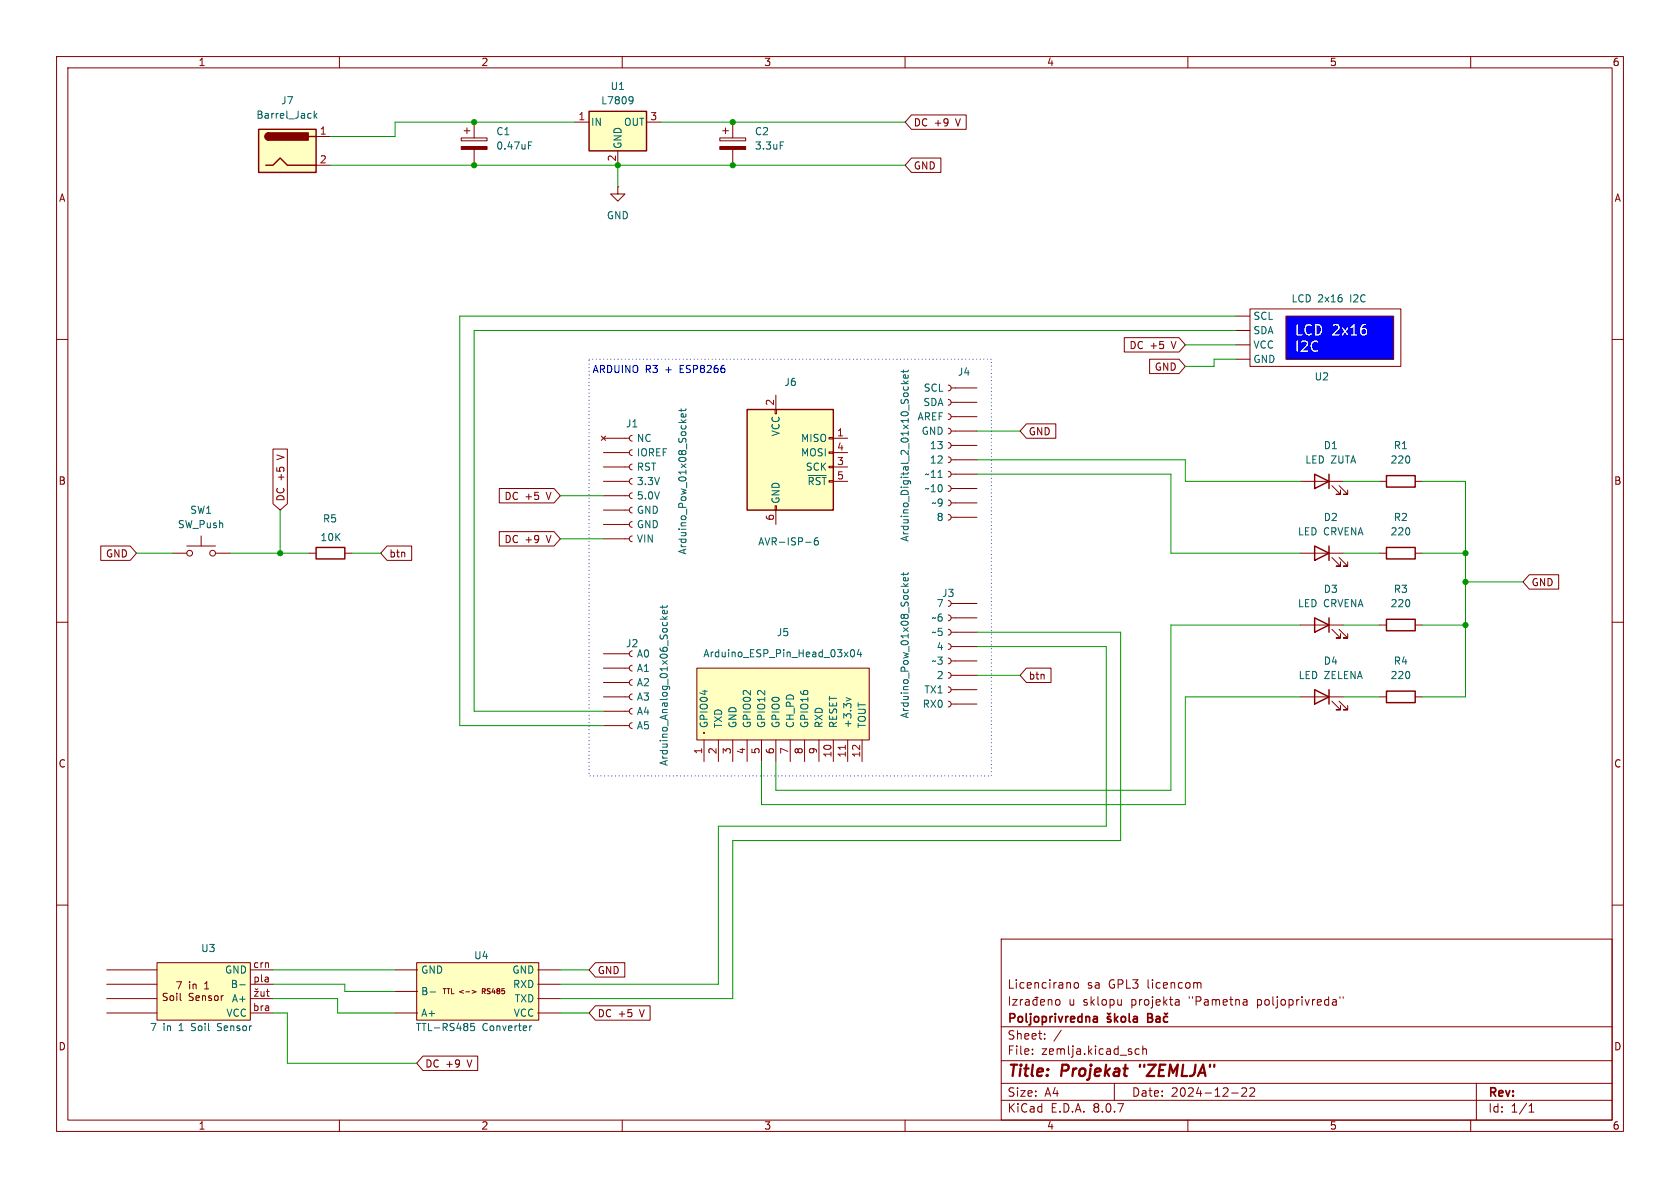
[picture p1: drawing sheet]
<svg xmlns="http://www.w3.org/2000/svg" width="297mm" height="210mm" viewBox="0 0 297 210" stroke-linecap="round" stroke-linejoin="round" font-family="sans-serif">
<g fill="none" stroke="#840000" stroke-width=".18">
<path d="M10 10h277v190h-277zM12 12h273v186h-273zM60 10v2M110 10v2M160 10v2M210 10v2M260 10v2M10 60h2M285 60h2M10 110h2M285 110h2M10 160h2"/>
<path d="M177 166h108v32h-108zM178.5 176.2v1.5M179 176.7h.8l-.8 1h.8M180.4 176.7v1M180.8 176.7l-.3 .1-.1 .2M181.3 176.8h.6l.1 .9M182 177.1h-.5a.29 .29 0 0 0-.3 .3 .29 .29 0 0 0 .3 .3l.5-.1M183 176.3h.5M183.3 176.8l-.4-.1-.3 .3v.4l.1 .2h.6M183.3 176.2v1.5M184 177.2l.7-.1-.1-.3-.4-.1-.2 .2v.7h.6M185.3 176.8l.2-.1 .4 .1 .1 .9"/>
<path d="M185.3 176.7v1M186.7 176.8l.2-.1 .4 .1 .1 .6-.2 .2-.3 .1-.2-.1zM190 173.8l.4-.1 .3 .3v.4l-.3 .3-.4-.1-.1-.2v-.4zM192.2 176.8l-.4-.1-.2 .2 .1 .2 .5 .2v.3h-.6M192.9 176.2v1.5M193 177.1l.5 .6M193.5 176.7l-.6 .6M194.1 176.2v1.3l.2 .2M194.9 176.8l.2-.1 .4 .1 .1 .6-.1 .2-.4 .1-.2-.1zM196.2 176.8l.5-.1 .3 .3v.4l-.2 .2h-.6M196.2 176.7v1.5M197.6 176.7l.1 .9 .3 .1 .2-.1"/>
<path d="M198.2 176.7v1M208 176.7h.2l.3 .2v.8M208.5 177.6l-.5 .1M208.5 177.1h-.5M211.7 173.8h.5l.1 .9M220.2 176.7l.3 .2v.8M220.5 177.6l-.5 .1M220.5 177.1h-.5M235.7 176.7h.3l.2 .2v.8M236.2 177.6l-.5 .1M236.2 177.1h-.5M236.9 176.2v.3"/>
<path d="M237.5 176.2v.3M285 160h2M60 198v2M110 198v2M160 198v2M177 194.5h108M177 191.5h108M177 187.5h108M177 181.5h108M182.5 186.3v.1M182.5 185.5v.1M184.7 183.6v.1"/>
<path d="M184.7 182.8v.1M187.6 182.1l-1.3 2M197 191.5v3M201.4 185.5l-.4-.1-.3 .3v.4l.1 .2h.6M202 185.5l.2-.1 .4 .1 .1 .9M202 184.9v1.5M210 198v2M217.7 193.2h1.2M219.5 192.4l.6-.1 .2 .1 .1 .3-.9 1.1h.9M221 192.4l.5-.1 .2 .1 .1 .3-.9 1.1h.9M260 198v2M261 191.5v6.5"/>
<path d="M270.3 196.6h.9M270.3 195.5l.4-.4v1.5"/>
</g>
<path d="M201.6 188.2l-.1 .4" fill="none" stroke="#840000" stroke-width=".4"/>
<g fill="none" stroke="#840000" stroke-width=".3">
<path d="M193.3 179.8h.6l.1 .9M195.8 179.1l.3 .2 .2-.2M196.3 179.8l-.3-.1-.2 .2v.2l.5 .2v.3h-.5M197.1 179.2v1.5M197.6 179.7l-.5 .6M198.3 179.8l.4-.1 .3 .3v.4l-.3 .3-.4-.1-.1-.2v-.4zM199.6 179.2v1.3l.2 .2M200.4 179.8h.6l.1 .9M202.9 179.2h.5l.2 .1 .1 .3-.3 .3a.4 .4 0 0 1 .4 .4 .4 .4 0 0 1-.3 .4h-.6zM202.9 179.9h.5M204.4 179.8h.6l.1 .9M205.8 179.1l.3 .2 .3-.2"/>
<path d="M206.4 179.8l-.4-.1-.3 .3v.4l.1 .2h.6M193.3 180.5l.2 .2 .5-.1M194 180l-.5 .1-.2 .2M197.2 180.1l.4 .6M201.1 180l-.5 .1a.29 .29 0 0 0-.3 .3 .29 .29 0 0 0 .3 .3l.5-.1M205.1 180l-.5 .1a.29 .29 0 0 0-.3 .3 .29 .29 0 0 0 .3 .3l.5-.1"/>
</g>
<path d="M104.1 19.7h10.2v7h-10.2z" fill="#ffffc2"/>
<path d="M104.1 19.7h10.2v7h-10.2z" fill="none" stroke="#840000" stroke-width=".25"/>
<path d="M101.6 21.6h2.5M109.2 26.7v2.5M114.3 21.6h2.5" fill="none" stroke="#840000" stroke-width=".18"/>
<path d="M111.4 17.1l.5 .1a.84 .84 0 0 1-.4 1.2M111.9 17.6l-.2 .3h-.3" fill="none" stroke="#006464" stroke-width=".18"/>
<path d="M73.7 170.2h21.5v10.1h-21.5z" fill="#ffffc2"/>
<path d="M69.8 179.1h4M69.8 175.3h4M69.8 171.5h4M73.7 170.2h21.5v10.1h-21.5zM83.5 175.1l.7 .2-.7 .3M95.1 179.1h4M95.1 171.5h4M95.1 174h4M95.1 176.5h4" fill="none" stroke="#840000" stroke-width=".18"/>
<path d="M76 175.4h1M83.9 180.9h-.7v.6l.2-.1 .4 .1 .1 .1v.5l-.2 .1-.5-.1M93.6 181.3v.9M94 181.3l-.4 .3" fill="none" stroke="#006464" stroke-width=".18"/>
<path d="M27.8 170.2h16.5v10.1h-16.5z" fill="#ffffc2"/>
<g fill="none" stroke="#840000" stroke-width=".18">
<path d="M106.3 77.1l.8 .8M106.7 77.5h4.6M107.1 77.1l-.8 .8M111.8 77l-.4 .1-.1 .4 .1 .3 .4 .2M111.8 79.5l-.4 .2-.1 .3 .1 .4 .4 .1M167.6 78.2l.4 .2 .1 .3-.1 .4-.4 .1M167.6 75.7l.4 .1 .1 .4-.1 .4-.4 .1M167.6 73.2l.4 .1 .1 .4-.1 .3-.4 .2M167.6 70.6l.4 .2 .1 .3-.1 .4-.4 .1M167.6 68.1l.4 .1 .1 .4-.1 .3-.4 .2M168.1 78.7h4.6M168.1 76.2h4.6"/>
<path d="M168.1 73.7h4.6M168.1 71.1h4.6M168.1 68.6h4.6M30.5 97.8h2.5M33 96.5h5.1M35.6 94.7v1.8M38.1 97.8h2.5M54.6 97.8h1.3M61 97.8h1.2M106.7 95.3h4.6M106.7 92.7h4.6M106.7 90.2h4.6"/>
<path d="M106.7 87.6h4.6M106.7 85.1h4.6M106.7 82.6h4.6M106.7 80h4.6M111.8 94.7l-.4 .2-.1 .4 .1 .3 .4 .2M111.8 92.2l-.4 .2-.1 .3 .1 .4 .4 .1M111.8 89.7l-.4 .1-.1 .4 .1 .3 .4 .2M111.8 87.1l-.4 .2-.1 .3 .1 .4 .4 .1M111.8 84.6l-.4 .1-.1 .4 .1 .3 .4 .2M111.8 82l-.4 .2-.1 .4 .1 .3 .4 .2M167.6 90.9l.4 .2 .1 .3-.1 .4-.4 .1M167.6 88.4l.4 .1 .1 .4-.1 .4-.4 .1"/>
<path d="M167.6 85.9l.4 .1 .1 .4-.1 .3-.4 .2M167.6 83.3l.4 .2 .1 .3-.1 .4-.4 .1M167.6 80.8l.4 .1 .1 .4-.1 .3-.4 .2M168.1 91.4h4.6M168.1 88.9h4.6M168.1 86.4h4.6M168.1 83.8h4.6M168.1 81.3h4.6M106.7 118.1h4.6M106.7 115.6h4.6M111.8 117.6l-.4 .2-.1 .3 .1 .4 .4 .1M111.8 115.1l-.4 .1-.1 .4 .1 .3 .4 .2"/>
<path d="M243.8 110.5h1.3M250.2 110.5h1.3M106.7 128.3h4.6M106.7 125.7h4.6M106.7 123.2h4.6M106.7 120.7h4.6M111.8 127.8l-.4 .1-.1 .4 .1 .3 .4 .2M111.8 125.2l-.4 .2-.1 .3 .1 .4 .4 .1M111.8 122.7l-.4 .1-.1 .4 .1 .3 .4 .2M111.8 120.1l-.4 .2-.1 .4 .1 .3 .4 .2M243.8 123.2h1.3M250.2 123.2h1.3"/>
<path d="M18.9 179.1h8.9M18.9 176.5h8.9M18.9 174h8.9M18.9 171.5h8.9M27.8 170.2h16.5v10.1h-16.5zM29.1 176.2l.3 .1 .2 .3-.3 .3-.5-.1M29.1 175.6l.5 .1M30.1 176.1l.2-.1 .4 .1v.5l-.1 .2-.3 .1-.2-.2zM31.2 173.5h.9l-.6 1.3M31.3 175.6v.1M31.3 176v.9M31.9 175.6v1.1l.1 .2"/>
<path d="M33.5 173.5v.2M33.5 174v.8M34.1 174v.8M34.1 174.1l.2-.1h.3l.1 .8M34.2 175.7l-.5-.1-.2 .1v.4l.5 .2 .2 .3-.3 .3-.5-.1M34.6 176.4l.6-.1v-.2l-.4-.1-.2 .2 .1 .6h.5M35.8 176.1l.2-.1 .3 .1v.8M35.8 176v.9M36.2 174.8h.7M36.2 173.9l.3-.4v1.3M37.4 176.7l-.2 .2-.3-.1M38 176.7l.2 .2 .3-.2"/>
<path d="M39.1 176v.9M44.3 179.1h4M44.3 176.5h4M44.3 174h4M44.3 171.5h4"/>
<circle cx="33.5" cy="97.8" r=".51"/>
<circle cx="37.6" cy="97.8" r=".51"/>
</g>
<g fill="none" stroke="#006464" stroke-width=".18">
<path d="M120 74.7h1.3M120.4 74.2l.5 .5M120.4 72.3v.5M121.2 73.2l.1 .3-.2 .2h-.6v-.5l.2-.1 .1 .6M121.3 74.2l-.5 .4M121.3 72.3l-.2 .3h-1.1M159.3 67.8h1.3M159.7 65.4v.5M159.7 67.3l.5 .5M159.8 68.4l-.1 .3 .3 .3 .5-.2v-.4M160.5 66.3l.1 .4-.2 .2-.6-.1v-.5l.2-.1 .1 .7M160.6 65.4l-.2 .3h-1.1"/>
<path d="M160.6 67.3l-.5 .4M116.7 109.5h1.3M117.1 107v.5M117.1 109l.5 .5M117.2 110l-.1 .4M117.9 110l.1 .4M117.9 107.9l.1 .4-.2 .2-.6-.1v-.5h.2l.1 .6M118 107l-.2 .3h-1.1M118 109l-.5 .3M42.4 174.1h.9"/>
</g>
<path d="M45 175.3h.7l-.7 .8h.7M45.1 174.8l.3 .2 .2-.2M46.1 175.3l.1 .8h.3l.2-.1M46.7 175.3v.8M47.1 175.3h.5M47.3 174.8v1.1l.3 .2" fill="none" stroke="#a90000" stroke-width=".18"/>
<path d="M55.9 96.8h5.1v2h-5.1zM245.1 109.5h5.1v2h-5.1zM245.1 122.2h5.1v2h-5.1z" fill="none" stroke="#840000" stroke-width=".25"/>
<path d="M132.1 72.4h15.2v17.8h-15.2z" fill="#ffffc2"/>
<path d="M137 72.4h.3v.8h-.3zM137.2 69.9v2.5M146.6 79.9h.7v.2h-.7zM146.6 77.3h.7v.3h-.7zM147.3 77.5h2.6M137 89.4h.3v.8h-.3zM137.2 90.2v2.5M146.6 82.4h.7v.3h-.7zM147.3 82.6h2.6M147.3 80h2.6M147.3 85.1h2.6" fill="none" stroke="#840000" stroke-width=".18"/>
<path d="M132.1 72.4h15.2v17.8h-15.2z" fill="none" stroke="#840000" stroke-width=".25"/>
<path d="M142.4 95.9h1M142.9 84h3.2M144.6 95.1h-.4a.86 .86 0 0 0 0 1.2l.4-.1 .1-.4-.3-.2h-.2l-.2 .2" fill="none" stroke="#006464" stroke-width=".18"/>
<path d="M123.2 118.1h30.5v12.7h-30.5z" fill="#ffffc2"/>
<g fill="#840000" stroke="#840000" stroke-width=".18">
<path d="M81.5 25.9h4.6v.5h-4.6z"/>
<path d="M127.3 25.9h4.5v.5h-4.5z"/>
<circle cx="124.5" cy="129.5" r=".08"/>
</g>
<g fill="none" stroke="#840000" stroke-width=".18">
<path d="M81.5 24.4h4.6v.5h-4.6zM82 23.1h1.1M82.5 22.6v1M83.8 21.6v2.8M83.8 26.4v2.8M109.2 33v1.3h1.3l-1.3 1.3-1.3-1.3h1.3M109.2 33h.1M127.3 24.4h4.5v.5h-4.5zM127.8 23.1h1M128.3 22.6v1M129.5 21.6v2.8M129.5 26.4v2.8"/>
<path d="M229.9 97.8h7.6M229.9 85.1h7.6M235.5 98.6l1.5 1.5h-.8h.8v-.8M235.5 85.9l1.5 1.5h-.8h.8v-.8M236.7 98.6l1.6 1.5h-.8h.8v-.8M236.7 85.9l1.6 1.5h-.8h.8v-.8M243.8 97.8h1.3M250.2 97.8h1.3M123.2 118.1h30.5v12.7h-30.5zM167.6 118.9l.4 .1 .1 .4-.1 .3-.4 .2M167.6 116.3l.4 .2 .1 .3-.1 .4-.4 .1M167.6 113.8l.4 .1 .1 .4-.1 .4-.4 .1"/>
<path d="M167.6 111.3l.4 .1 .1 .4-.1 .3-.4 .2M167.6 108.7l.4 .2 .1 .3-.1 .4-.4 .1M167.6 106.2l.4 .1 .1 .4-.1 .3-.4 .2M168.1 119.4h4.6M168.1 116.8h4.6M168.1 114.3h4.6M168.1 111.8h4.6M168.1 109.2h4.6M168.1 106.7h4.6M124.5 130.8v3.8M127 130.8v3.8M129.5 130.8v3.8"/>
<path d="M132.1 130.8v3.8M134.6 130.8v3.8M137.2 130.8v3.8M139.7 130.8v3.8M142.2 130.8v3.8M144.8 130.8v3.8M147.3 130.8v3.8M149.9 130.8v3.8M152.4 130.8v3.8M167.6 124l.4 .1 .1 .4-.1 .3-.4 .2M167.6 121.4l.4 .2 .1 .3-.1 .4-.4 .1M168.1 124.5h4.6"/>
<path d="M168.1 121.9h4.6"/>
</g>
<g fill="none" stroke="#006464" stroke-width=".18">
<path d="M93.4 25.7h.4M93.4 25.1h.6M137.9 25.1h.6M150.5 115l.1-.2a.68 .68 0 0 1 .5 .7 .68 .68 0 0 1-.5 .6l-.1-.1-.2-.4zM151.9 114.8l-.3 .9h.7M152.2 115.3v.8M159.3 103.6h1.3M159.7 103.2l.5 .4M159.7 101.2v.5M160.5 102.1l.1 .4-.2 .2-.6-.1v-.5h.2l.1 .6M160.6 103.2l-.5 .3M160.6 101.2l-.2 .3h-1.1"/>
<path d="M149.6 123.3l.8 .3-.8 .3"/>
</g>
<path d="M149.4 131.7v.8" fill="none" stroke="#a90000" stroke-width=".18"/>
<path d="M232.4 96.5l2.5 1.3-2.5 1.3zM232.4 83.8l2.5 1.3-2.5 1.3zM234.9 83.8v2.6M234.9 96.5v2.6M245.1 96.8h5.1v2h-5.1z" fill="none" stroke="#840000" stroke-width=".25"/>
<path d="M45.7 22.9h10.2v7.6h-10.2z" fill="#ffffc2"/>
<path d="M45.7 22.9h10.2v7.6h-10.2zM47 29.2h1.3l1.2-1.3 1.3 1.3h5.1M47.5 23.5a.64 .64 0 0 0-.6 .6 .64 .64 0 0 0 .6 .7M54.6 24.1h1.3M232.4 109.2l2.5 1.3-2.5 1.3zM234.9 109.2v2.6M232.4 121.9l2.5 1.3-2.5 1.3zM234.9 121.9v2.6" fill="none" stroke="#840000" stroke-width=".25"/>
<g fill="#840000" stroke="#840000" stroke-width=".25">
<path d="M47 23.7l.5-.2v1.3a.63 .63 0 0 1-.6-.4 .63 .63 0 0 1 .1-.7z"/>
<path d="M47.5 23.5h7v1.3h-7z"/>
</g>
<path d="M55.9 24.1h2.5M55.9 29.2h2.5M229.9 110.5h7.6M235.5 111.3l1.5 1.5h-.8h.8v-.8M236.7 111.3l1.6 1.5h-.8h.8v-.8M229.9 123.2h7.6M235.5 124l1.5 1.5h-.8h.8v-.8M236.7 124l1.6 1.5h-.8h.8v-.8" fill="none" stroke="#840000" stroke-width=".18"/>
<path d="M55.5 19.6v1.3M55.7 20.4l.3 .5M56 20.1l-.5 .4" fill="none" stroke="#006464" stroke-width=".18"/>
<path d="M227.3 55.9h19.1v7.6h-19.1z" fill="#00f"/>
<g fill="none" stroke="#840000" stroke-width=".18">
<path d="M161.1 20.3h9.7v2.6h-9.7l-1.1-1.3zM161.1 27.9h5.2v2.6h-5.2l-1.1-1.3zM198.8 59.7h9.6l1.1 1.3-1.1 1.2h-9.6zM218.4 55.9h2.6M218.4 58.4h2.6M221 54.6h26.6v10.2h-26.6zM227.3 55.9h19.1v7.6h-19.1zM48.3 79.4h2.5v9.7l-1.3 1.1-1.2-1.1zM181.5 74.9h5.2v2.6h-5.2l-1.2-1.3zM203.2 63.5h5.2l1.1 1.3-1.1 1.2h-5.2zM218.4 63.5h2.6M218.4 61h2.6"/>
<path d="M17.8 96.5h5.2l1.1 1.3-1.1 1.3h-5.2zM68.4 96.5h4.4v2.6h-4.4l-1.1-1.3zM88.3 94h9.6l1.2 1.3-1.2 1.2h-9.6zM88.3 86.4h9.6l1.2 1.2-1.2 1.3h-9.6zM243.8 85.1h1.3M250.2 85.1h1.3M181.5 118.1h4.3v2.6h-4.3l-1.2-1.3zM270.4 101.6h5.2v2.5h-5.2l-1.2-1.2zM105.3 170.2h5.2v2.5h-5.2l-1.2-1.2zM105.3 177.8h9.6v2.5h-9.6l-1.2-1.2zM74.8 186.7h9.7v2.5h-9.7l-1.1-1.2z"/>
</g>
<path d="M245.1 84.1h5.1v2h-5.1z" fill="none" stroke="#840000" stroke-width=".25"/>
<path d="M104.1 63.5h71.2v73.7h-71.2z" fill="none" stroke="#0000c2" stroke-width=".18" stroke-dasharray="0 .6"/>
<g fill="none" stroke="#009600" stroke-width=".18">
<path d="M58.4 29.2h101.6M101.6 21.6h-31.8v2.5h-11.4M109.2 29.2v3.8M116.8 21.6h43.2M218.4 58.4h-134.6v67.3h22.9M218.4 55.9h-137.1v72.4h25.4M172.7 76.2h7.6M209.5 61h8.9M218.4 63.5h-3.8v1.3h-5.1M24.1 97.8h6.4M40.6 97.8h14M49.5 90.2v7.6"/>
<path d="M62.2 97.8h5.1M99.1 87.6h7.6M99.1 95.3h7.6M172.7 81.3h36.8v3.8h20.4M172.7 83.8h34.3v14h22.9M237.5 85.1h6.3M237.5 97.8h6.3M251.5 85.1h7.6v38.1h-7.6M251.5 97.8h7.6M172.7 111.8h25.4v36.8h-68.6v27.9h-30.4M172.7 114.3h22.9v31.8h-68.6v27.9h-27.9M172.7 119.4h7.6"/>
<path d="M229.9 110.5h-22.9v29.2h-69.8v-5.1M237.5 110.5h6.3M251.5 110.5h7.6M259.1 102.9h10.1M229.9 123.2h-20.4v19h-74.9v-7.6M237.5 123.2h6.3M48.3 174h12.7v1.3h8.8M48.3 179.1h2.5v8.9h22.9M48.3 176.5h11.4v2.6h10.1M48.3 171.5h21.5M99.1 179.1h5M99.1 171.5h5"/>
</g>
<g fill="#009600" stroke="#009600" stroke-width=".18">
<circle cx="49.5" cy="97.8" r=".46"/>
<circle cx="259.1" cy="110.5" r=".46"/>
<circle cx="259.1" cy="97.8" r=".46"/>
<circle cx="259.1" cy="102.9" r=".46"/>
<circle cx="83.8" cy="29.2" r=".46"/>
<circle cx="83.8" cy="21.6" r=".46"/>
<circle cx="109.2" cy="29.2" r=".46"/>
<circle cx="129.5" cy="29.2" r=".46"/>
<circle cx="129.5" cy="21.6" r=".46"/>
</g>
<g font-size="2.8" fill="#840000">
<text x="178" y="190.9">Title:</text>
<text x="187.7" y="190.9">Projekat</text>
<text x="202.3" y="190.9">&quot;ZEMLJA&quot;</text>
</g>
<g font-size="2.5" fill="#fff">
<text x="228.8" y="59.8">LCD 2x16</text>
<text x="228.8" y="62.7">I2C</text>
</g>
<g font-size="2.1" fill="#840000">
<text x="178" y="175">Licencirano</text>
<text x="188.9" y="178">u</text>
<text x="192.2" y="175">sa</text>
<text x="196" y="175">GPL3</text>
<text x="200.1" y="178">projekta</text>
<text x="203" y="175">licencom</text>
<text x="210.5" y="178">&quot;Pametna</text>
<text x="222.6" y="178">poljoprivreda&quot;</text>
<text x="178" y="184">Sheet:</text>
<text x="178" y="181.2">Poljoprivredna</text>
<text x="178" y="186.7">File:</text>
<text x="184.1" y="186.7">zemlja.kicad_sch</text>
<text x="178" y="196.9">KiCad</text>
<text x="178" y="194.1">Size:</text>
<text x="184.7" y="194.1">A4</text>
<text x="185.7" y="196.9">E.D.A.</text>
<text x="193.3" y="196.9">8.0.7</text>
<text x="200" y="194.1">Date:</text>
<text x="207" y="194.1">2024-12-22</text>
<text x="263" y="194.3">Rev:</text>
<text x="263" y="196.9">Id:</text>
<text x="267.1" y="196.9">1/1</text>
</g>
<g font-size="1.8" fill="#840000">
<text x="35" y="11.9">1</text>
<text x="85" y="11.9">2</text>
<text x="135" y="11.9">3</text>
<text x="185" y="11.9">4</text>
<text x="235" y="11.9">5</text>
<text x="285" y="11.9">6</text>
<text x="161.4" y="22.5">DC +9</text>
<text x="169.1" y="22.5">V</text>
<text x="10.3" y="35.9">A</text>
<text x="161.4" y="30.2">GND</text>
<text x="285.3" y="35.9">A</text>
<text x="199.6" y="61.9">DC +5</text>
<text x="204" y="65.7">GND</text>
<text x="207.2" y="61.9">V</text>
<text x="181.8" y="77.2">GND</text>
<text x="50.5" y="81.1" transform="rotate(-90 50.5 81.1)">V</text>
<text x="10.3" y="85.9">B</text>
<text x="50.5" y="88.7" transform="rotate(-90 50.5 88.7)">DC +5</text>
<text x="89.1" y="88.6">DC +5</text>
<text x="96.7" y="88.6">V</text>
<text x="285.3" y="85.9">B</text>
<text x="18.6" y="98.7">GND</text>
<text x="68.7" y="98.7">btn</text>
<text x="89.1" y="96.2">DC +9</text>
<text x="96.7" y="96.2">V</text>
<text x="270.7" y="103.8">GND</text>
<text x="181.8" y="120.3">btn</text>
<text x="10.3" y="135.9">C</text>
<text x="285.3" y="135.9">C</text>
<text x="105.6" y="172.4">GND</text>
<text x="27.3" y="176.1">in</text>
<text x="37.3" y="176.1">Sensor</text>
<text x="10.3" y="185.9">D</text>
<text x="105.6" y="180">DC +5</text>
<text x="113.2" y="180">V</text>
<text x="285.3" y="185.9">D</text>
<text x="75.1" y="188.9">DC +9</text>
<text x="82.8" y="188.9">V</text>
<text x="35" y="199.9">1</text>
<text x="85" y="199.9">2</text>
<text x="135" y="199.9">3</text>
<text x="185" y="199.9">4</text>
<text x="235" y="199.9">5</text>
<text x="285" y="199.9">6</text>
</g>
<g font-size="1.8" fill="#006464">
<text x="107.8" y="16.1">U1</text>
<text x="45.2" y="21.2">Barrel_Jack</text>
<text x="49.6" y="18.6">J7</text>
<text x="104.4" y="22.5">IN</text>
<text x="106.2" y="18.6">L7809</text>
<text x="110.2" y="22.5">OUT</text>
<text x="87.6" y="24.1">C1</text>
<text x="87.6" y="26.6">0.47uF</text>
<text x="110.1" y="26.4" transform="rotate(-90 110.1 26.4)">GND</text>
<text x="133.4" y="24.1">C2</text>
<text x="133.4" y="26.6">3.3uF</text>
<text x="107.2" y="39">GND</text>
<text x="228.2" y="53.7">LCD 2x16</text>
<text x="238.8" y="53.7">I2C</text>
<text x="221.5" y="56.7">SCL</text>
<text x="221.5" y="59.3">SDA</text>
<text x="221.5" y="64.4">GND</text>
<text x="221.5" y="61.8">VCC</text>
<text x="138.6" y="68.4">J6</text>
<text x="163.1" y="72">SDA</text>
<text x="163.2" y="69.4">SCL</text>
<text x="169.2" y="66.6">J4</text>
<text x="232.3" y="67.4">U2</text>
<text x="110.6" y="75.8">J1</text>
<text x="138" y="77.2" transform="rotate(-90 138 77.2)">VCC</text>
<text x="162.1" y="74.5">AREF</text>
<text x="162.8" y="77.1">GND</text>
<text x="112.5" y="78.3">NC</text>
<text x="112.5" y="80.9">IOREF</text>
<text x="112.5" y="83.4">RST</text>
<text x="141.5" y="78.3">MISO</text>
<text x="141.5" y="80.9">MOSI</text>
<text x="142.4" y="83.4">SCK</text>
<text x="164.3" y="79.6">13</text>
<text x="164.3" y="82.1">12</text>
<text x="230.7" y="82.1">LED ZUTA</text>
<text x="233.9" y="79.6">D1</text>
<text x="245.7" y="82.1">220</text>
<text x="246.3" y="79.6">R1</text>
<text x="112.5" y="86">3.3V</text>
<text x="112.5" y="88.5">5.0V</text>
<text x="138" y="89.2" transform="rotate(-90 138 89.2)">GND</text>
<text x="142.7" y="86">~{RST}</text>
<text x="163.4" y="84.7">~11</text>
<text x="163.4" y="87.2">~10</text>
<text x="164.6" y="89.8">~9</text>
<text x="31.3" y="93.6">SW_Push</text>
<text x="33.5" y="91">SW1</text>
<text x="56.6" y="95.9">10K</text>
<text x="57" y="92.6">R5</text>
<text x="112.5" y="91">GND</text>
<text x="112.5" y="93.6">GND</text>
<text x="160.8" y="95.9" transform="rotate(-90 160.8 95.9)">Arduino_Digital_2_01x10_Socket</text>
<text x="165.5" y="92.3">8</text>
<text x="229.4" y="94.8">LED CRVENA</text>
<text x="233.9" y="92.3">D2</text>
<text x="245.7" y="94.8">220</text>
<text x="246.3" y="92.3">R2</text>
<text x="112.5" y="96.1">VIN</text>
<text x="121.6" y="98.1" transform="rotate(-90 121.6 98.1)">Arduino_Pow_01x08_Socket</text>
<text x="133.9" y="96.6">AVR-ISP-6</text>
<text x="165.5" y="107.5">7</text>
<text x="166.4" y="105.7">J3</text>
<text x="229.4" y="107.5">LED CRVENA</text>
<text x="233.9" y="105">D3</text>
<text x="245.7" y="107.5">220</text>
<text x="246.3" y="105">R3</text>
<text x="137.2" y="112.7">J5</text>
<text x="164.6" y="110.1">~6</text>
<text x="164.6" y="112.6">~5</text>
<text x="110.6" y="114.6">J2</text>
<text x="112.5" y="116.4">A0</text>
<text x="112.5" y="119">A1</text>
<text x="124.2" y="116.4">Arduino_ESP_Pin_Head_03x04</text>
<text x="164.6" y="117.7">~3</text>
<text x="165.5" y="115.2">4</text>
<text x="233.9" y="117.7">D4</text>
<text x="246.3" y="117.7">R4</text>
<text x="112.5" y="121.5">A2</text>
<text x="112.5" y="124.1">A3</text>
<text x="163" y="125.3">RX0</text>
<text x="163.3" y="122.8">TX1</text>
<text x="165.5" y="120.2">2</text>
<text x="229.5" y="120.2">LED ZELENA</text>
<text x="245.7" y="120.2">220</text>
<text x="112.5" y="126.6">A4</text>
<text x="112.5" y="129.1">A5</text>
<text x="125.3" y="128.8" transform="rotate(-90 125.3 128.8)">GPIO04</text>
<text x="127.9" y="128.8" transform="rotate(-90 127.9 128.8)">TXD</text>
<text x="130.4" y="128.8" transform="rotate(-90 130.4 128.8)">GND</text>
<text x="132.9" y="128.8" transform="rotate(-90 132.9 128.8)">GPIO02</text>
<text x="135.5" y="128.8" transform="rotate(-90 135.5 128.8)">GPIO12</text>
<text x="138" y="128.8" transform="rotate(-90 138 128.8)">GPIO0</text>
<text x="140.6" y="128.8" transform="rotate(-90 140.6 128.8)">CH_PD</text>
<text x="143.1" y="128.8" transform="rotate(-90 143.1 128.8)">GPIO16</text>
<text x="145.6" y="128.8" transform="rotate(-90 145.6 128.8)">RXD</text>
<text x="148.2" y="128.8" transform="rotate(-90 148.2 128.8)">RESET</text>
<text x="150.7" y="128.8" transform="rotate(-90 150.7 128.8)">+3.3v</text>
<text x="153.3" y="128.8" transform="rotate(-90 153.3 128.8)">TOUT</text>
<text x="160.8" y="127.1" transform="rotate(-90 160.8 127.1)">Arduino_Pow_01x08_Socket</text>
<text x="118.2" y="135.5" transform="rotate(-90 118.2 135.5)">Arduino_Analog_01x06_Socket</text>
<text x="35.5" y="168.5">U3</text>
<text x="39.7" y="172.3">GND</text>
<text x="74.4" y="172.3">GND</text>
<text x="83.7" y="169.8">U4</text>
<text x="90.5" y="172.3">GND</text>
<text x="39.9" y="179.9">VCC</text>
<text x="40.7" y="174.9">B-</text>
<text x="40.9" y="177.4">A+</text>
<text x="74.4" y="179.9">A+</text>
<text x="74.4" y="176.1">B-</text>
<text x="90.6" y="174.9">RXD</text>
<text x="90.7" y="179.9">VCC</text>
<text x="90.9" y="177.4">TXD</text>
<text x="26.4" y="182.5">7</text>
<text x="28.8" y="182.5">in</text>
<text x="31.7" y="182.5">1</text>
<text x="34.1" y="182.5">Soil</text>
<text x="38.9" y="182.5">Sensor</text>
<text x="73.4" y="182.5">TTL-RS485</text>
<text x="85.2" y="182.5">Converter</text>
</g>
<g font-size="1.8" fill="#a90000">
<text x="56.4" y="23.9">1</text>
<text x="102.2" y="21.3">1</text>
<text x="114.9" y="21.3">3</text>
<text x="56.4" y="29">2</text>
<text x="109" y="28.6" transform="rotate(-90 109 28.6)">2</text>
<text x="136.9" y="71.8" transform="rotate(-90 136.9 71.8)">2</text>
<text x="147.9" y="77.2">1</text>
<text x="147.9" y="82.3">3</text>
<text x="147.9" y="79.8">4</text>
<text x="147.9" y="84.8">5</text>
<text x="136.9" y="92.1" transform="rotate(-90 136.9 92.1)">6</text>
<text x="124.2" y="133.4" transform="rotate(-90 124.2 133.4)">1</text>
<text x="126.7" y="133.4" transform="rotate(-90 126.7 133.4)">2</text>
<text x="129.3" y="133.4" transform="rotate(-90 129.3 133.4)">3</text>
<text x="131.8" y="133.4" transform="rotate(-90 131.8 133.4)">4</text>
<text x="134.4" y="133.4" transform="rotate(-90 134.4 133.4)">5</text>
<text x="136.9" y="133.4" transform="rotate(-90 136.9 133.4)">6</text>
<text x="139.4" y="133.4" transform="rotate(-90 139.4 133.4)">7</text>
<text x="142" y="133.4" transform="rotate(-90 142 133.4)">8</text>
<text x="144.5" y="133.4" transform="rotate(-90 144.5 133.4)">9</text>
<text x="147.1" y="134" transform="rotate(-90 147.1 134)">10</text>
<text x="149.6" y="134" transform="rotate(-90 149.6 134)">11</text>
<text x="152.1" y="134" transform="rotate(-90 152.1 134)">12</text>
<text x="44.6" y="171.2">crn</text>
<text x="44.7" y="173.7">pla</text>
<text x="44.6" y="178.8">bra</text>
</g>
<g font-size="1.8" fill="#0000c2">
<text x="104.7" y="66.1">ARDUINO</text>
<text x="114.1" y="66.1">R3</text>
<text x="117.7" y="66.1">+</text>
<text x="120.5" y="66.1">ESP8266</text>
</g>
<g font-size="1.3" fill="#840000">
<text x="78.1" y="175.9">TTL &lt;-&gt;</text>
<text x="85.5" y="175.9">RS485</text>
</g>
</svg>
